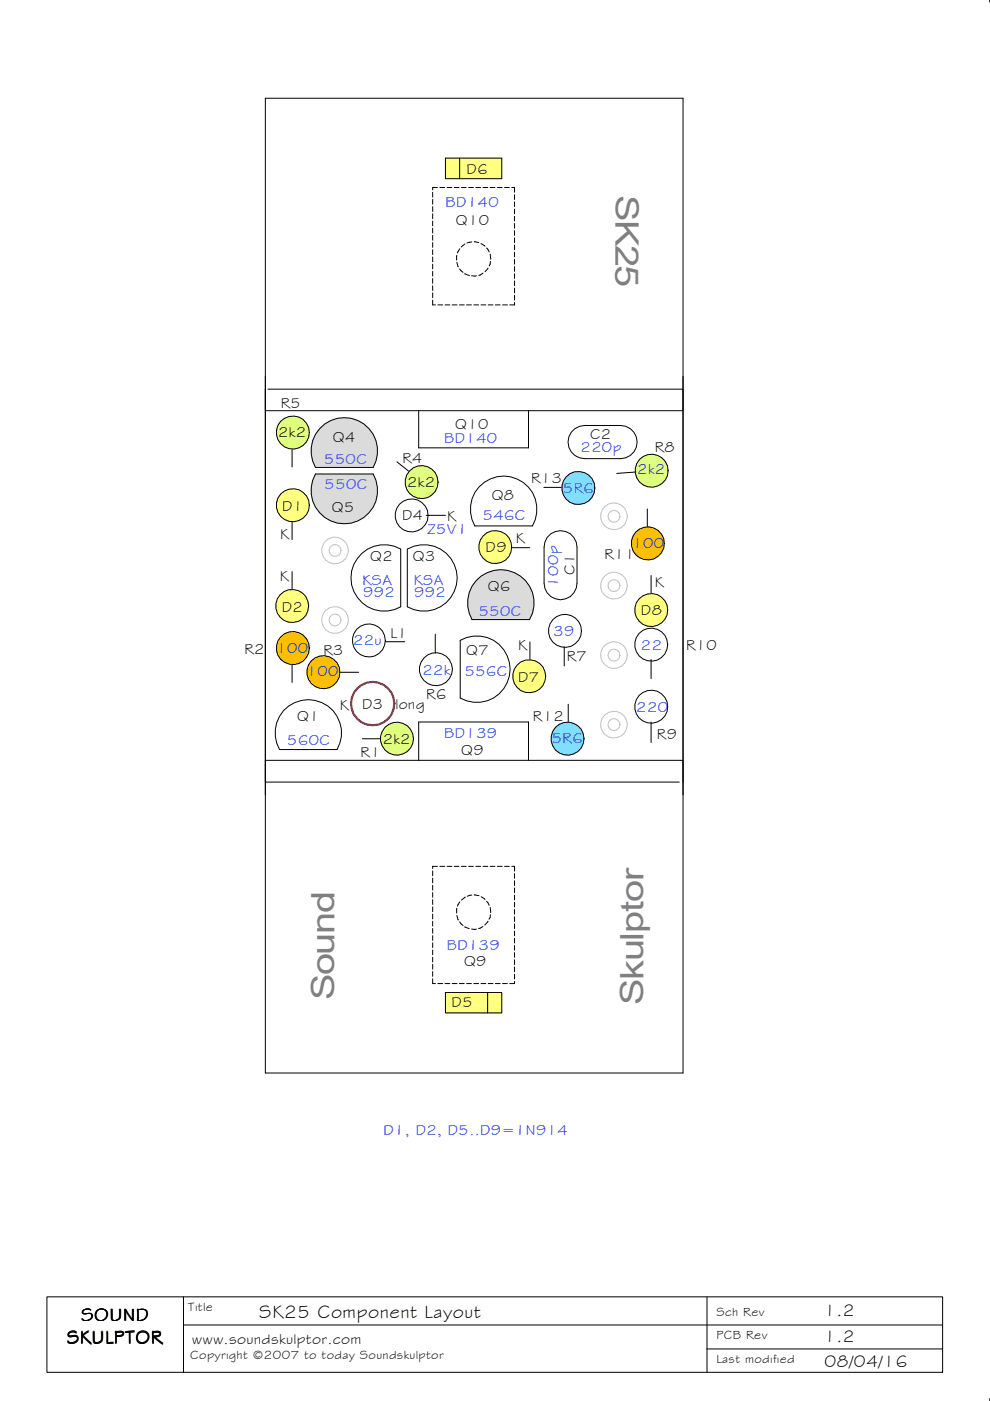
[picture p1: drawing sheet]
<svg xmlns="http://www.w3.org/2000/svg" width="210mm" height="297mm" viewBox="0 0 210 297" stroke-linecap="round" stroke-linejoin="round" font-family="sans-serif">
<path d="M209.8 0v.4M209.8 296.5v.5" fill="none" stroke="#000" stroke-width=".21"/>
<circle cx="138.2" cy="99.8" r="3.5" fill="#deff80"/>
<circle cx="138.2" cy="99.8" r="3.5" fill="none" stroke="#deff80" stroke-width=".21"/>
<circle cx="138.2" cy="99.8" r="3.5" fill="none" stroke="#000" stroke-width=".21"/>
<path d="M101.1 122.9a7.1 7.1 0 0 1 9.3-.7 7.1 7.1 0 0 1 1.9 9.2h-12.2a7.1 7.1 0 0 1 1-8.5z" fill-rule="evenodd" fill="#dbdbdb"/>
<path d="M101.1 122.9a7.1 7.1 0 0 1 9.3-.7 7.1 7.1 0 0 1 1.9 9.2h-12.2a7.1 7.1 0 0 1 1-8.5z" fill="none" stroke="#dbdbdb" stroke-width=".21"/>
<path d="M66.9 100.5h12.2a7.1 7.1 0 0 1-5.4 10.5 6.7 6.7 0 0 1-4.4-1 7 7 0 0 1-2.4-9.5z" fill-rule="evenodd" fill="#dbdbdb"/>
<path d="M66.9 100.5h12.2a7.1 7.1 0 0 1-5.4 10.5 6.7 6.7 0 0 1-4.4-1 7 7 0 0 1-2.4-9.5z" fill="none" stroke="#dbdbdb" stroke-width=".21"/>
<path d="M67.8 90.8a7.1 7.1 0 0 1 9.4-.9 7.1 7.1 0 0 1 1.9 9.2h-12.2a7.1 7.1 0 0 1 .9-8.3z" fill-rule="evenodd" fill="#dbdbdb"/>
<path d="M67.8 90.8a7.1 7.1 0 0 1 9.4-.9 7.1 7.1 0 0 1 1.9 9.2h-12.2a7.1 7.1 0 0 1 .9-8.3z" fill="none" stroke="#dbdbdb" stroke-width=".21"/>
<path d="M94.4 210.4h12v4.4h-12z" fill-rule="evenodd" fill="#ffff80"/>
<path d="M94.4 210.4h12v4.4h-12z" fill="none" stroke="#ffff80" stroke-width=".21"/>
<path d="M94.4 210.4h12v4.4h-12z" fill="none" stroke="#000" stroke-width=".21"/>
<path d="M94.4 33.5h12v4.4h-12z" fill-rule="evenodd" fill="#ffff80"/>
<path d="M94.4 33.5h12v4.4h-12z" fill="none" stroke="#ffff80" stroke-width=".21"/>
<g fill="none" stroke="#000" stroke-width=".21">
<path d="M56.3 20.8h88.5v206.7h-88.5zM92.8 39.8h-1.1v.5M93.3 39.8h1M94.4 33.5h12v4.4h-12zM94.8 39.8h1M96.3 39.8h1M97.5 33.5v4.4M97.8 39.8h1M99.4 39.8h1M100.9 39.8h1M102.4 39.8h1M103.9 39.8h1"/>
<path d="M105.5 39.8h1M107 39.8h1M108.5 39.8h.6v1M91.7 40.8v1M91.7 42.3v1M91.7 43.8v1M91.7 45.3v1.1M91.7 46.9v1M91.7 48.4v1M91.7 49.9v1M91.7 51.4v1.1M91.7 53v1"/>
<path d="M91.7 54.5v1M91.7 56v1M91.7 57.5v1M91.7 59.1v1M109.1 41.3v1M109.1 42.8v1M109.1 44.3v1M109.1 45.8v1.1M109.1 47.4v1M109.1 48.9v1M109.1 50.4v1M109.1 51.9v1.1"/>
<path d="M109.1 53.5v1M109.1 55v1M109.1 56.5v1M109.1 58v1.1M109.1 59.6v1M91.7 60.6v1M91.7 62.1v1M91.7 63.6v1h.6M92.8 64.6h1.1M94.4 64.6h1M95.9 64.6h1M97.4 64.6h1"/>
<path d="M98.9 64.6h1M100.5 64.6h1M102 64.6h1M103.5 64.6h1M105 64.6h1M106.6 64.6h1M109.1 61.1v1M109.1 62.6v1M109.1 64.1v.5h-1M56.3 82.5v4.6h88.5v-4.6h-88M61.9 95v4M84.2 97.9l2.7 2.2"/>
<path d="M88.8 87.1v7.9h23.3v-7.9M61.9 110.4v4M90.4 109.3h4M115.3 103.3h4.1M134.8 100.1l-4 .3M137.2 107.9v4.1M61.9 121.2v4M81.7 136.1h4.1M92.3 134.5v4M112.4 136.1v4M119.6 137.2v4M138 122v4.1"/>
<path d="M138 139.8v4.1M61.9 140.7v4M72 142.5h4M76.8 156.6h4.1M120.5 149.3v4.1M138 153.1v4.3M88.8 161.2v-8.1h23.3v8.1M144 165.8h-87.7v-4.6h88.5v4.6M91.7 184.7v1M91.7 186.2v1M91.7 187.7v1M91.7 189.2v1"/>
<path d="M91.7 190.8v1M91.7 192.3v1M91.7 193.8v1M91.7 195.3v1M91.7 196.8v1.1M91.7 198.4v1M91.7 199.9v1M92.8 183.7h-1.1v.4M93.3 183.7h1M94.8 183.7h1M96.3 183.7h1M97.8 183.7h1"/>
<path d="M99.4 183.7h1M100.9 183.7h1M102.4 183.7h1M103.9 183.7h1M105.5 183.7h1M107 183.7h1M108.5 183.7h.6v1M109.1 185.2v1M109.1 186.7v1M109.1 188.3v1M109.1 189.8v1M109.1 191.3v1"/>
<path d="M109.1 192.8v1M109.1 194.4v1M109.1 195.9v1M109.1 197.4v1M109.1 198.9v1M91.7 207.5v1h.6M91.7 201.4v1M91.7 202.9v1.1M91.7 204.5v1M91.7 206v1M92.8 208.5h1.1M94.4 208.5h1"/>
<path d="M95.9 208.5h1M97.4 208.5h1M98.9 208.5h1M100.5 208.5h1M102 208.5h1M103.4 210.4v4.4M103.5 208.5h1M105 208.5h1M106.6 208.5h1M109.1 200.4v1.1M109.1 202v1M109.1 203.5v1"/>
<path d="M109.1 205v1M109.1 206.5v1.1M109.1 208.1v.4h-1M9.9 275h190v16h-190zM38.9 275v16M149.9 275v16M38.9 280.9h160.9M149.9 286h49.9"/>
</g>
<circle cx="61.9" cy="128.5" r="3.5" fill="#ffff80"/>
<circle cx="61.9" cy="128.5" r="3.5" fill="none" stroke="#ffff80" stroke-width=".21"/>
<circle cx="61.9" cy="128.5" r="3.5" fill="none" stroke="#000" stroke-width=".21"/>
<circle cx="62.1" cy="91.7" r="3.5" fill="#deff80"/>
<circle cx="62.1" cy="91.7" r="3.5" fill="none" stroke="#deff80" stroke-width=".21"/>
<circle cx="62.1" cy="91.7" r="3.5" fill="none" stroke="#000" stroke-width=".21"/>
<circle cx="62.1" cy="107.1" r="3.5" fill="#ffff80"/>
<circle cx="62.1" cy="107.1" r="3.5" fill="none" stroke="#ffff80" stroke-width=".21"/>
<circle cx="62.1" cy="107.1" r="3.5" fill="none" stroke="#000" stroke-width=".21"/>
<circle cx="62.1" cy="137.4" r="3.5" fill="#ffbf00"/>
<circle cx="62.1" cy="137.4" r="3.5" fill="none" stroke="#ffbf00" stroke-width=".21"/>
<circle cx="62.1" cy="137.4" r="3.5" fill="none" stroke="#000" stroke-width=".21"/>
<circle cx="84.2" cy="156.6" r="3.5" fill="#deff80"/>
<circle cx="84.2" cy="156.6" r="3.5" fill="none" stroke="#deff80" stroke-width=".21"/>
<g fill="none" stroke="#000" stroke-width=".21">
<circle cx="87.3" cy="109.3" r="3.5"/>
<circle cx="78.2" cy="135.8" r="3.5"/>
<circle cx="84.2" cy="156.6" r="3.5"/>
</g>
<circle cx="89.4" cy="102.2" r="3.5" fill="#deff80"/>
<circle cx="89.4" cy="102.2" r="3.5" fill="none" stroke="#deff80" stroke-width=".21"/>
<g fill="none" stroke="#000" stroke-width=".21">
<circle cx="89.4" cy="102.2" r="3.5"/>
<circle cx="92.4" cy="141.9" r="3.5"/>
</g>
<circle cx="112.2" cy="143.4" r="3.5" fill="#ffff80"/>
<circle cx="112.2" cy="143.4" r="3.5" fill="none" stroke="#ffff80" stroke-width=".21"/>
<circle cx="112.2" cy="143.4" r="3.5" fill="none" stroke="#000" stroke-width=".21"/>
<circle cx="120.3" cy="156.6" r="3.5" fill="#80deff"/>
<circle cx="120.3" cy="156.6" r="3.5" fill="none" stroke="#80deff" stroke-width=".21"/>
<g fill="none" stroke="#000" stroke-width=".21">
<circle cx="119.8" cy="133.8" r="3.5"/>
<circle cx="120.3" cy="156.6" r="3.5"/>
</g>
<circle cx="122.6" cy="103.4" r="3.5" fill="#80deff"/>
<circle cx="122.6" cy="103.4" r="3.5" fill="none" stroke="#80deff" stroke-width=".21"/>
<circle cx="122.6" cy="103.5" r="3.5" fill="none" stroke="#000" stroke-width=".21"/>
<circle cx="137.4" cy="115.2" r="3.5" fill="#ffbf00"/>
<circle cx="137.4" cy="115.2" r="3.5" fill="none" stroke="#ffbf00" stroke-width=".21"/>
<circle cx="137.3" cy="115.2" r="3.5" fill="none" stroke="#000" stroke-width=".21"/>
<circle cx="138.1" cy="129.3" r="3.5" fill="#ffff80"/>
<circle cx="138.1" cy="129.3" r="3.5" fill="none" stroke="#ffff80" stroke-width=".21"/>
<g fill="none" stroke="#000" stroke-width=".21">
<path d="M67.8 90.9a7 7 0 0 1 9.3-1 7 7 0 0 1 2 9.2h-12.2a7 7 0 0 1 .9-8.2zM121.1 91.7l.8-.8 1-.5 1.1-.2h7.6a3.5 3.5 0 0 1 3.5 3.5 3.5 3.5 0 0 1-3.5 3.5h-7.6a3.5 3.5 0 0 1-3.2-1.9 3.5 3.5 0 0 1 .3-3.6zM66.9 100.5h12.2a7 7 0 0 1-6.1 10.5 7 7 0 0 1-6.1-10.5zM76.8 117.3a7 7 0 0 1 8.2-.9v12.3a7 7 0 0 1-9.2-2 7 7 0 0 1 1-9.4zM86.4 116.4a7.1 7.1 0 0 1 10.5 6.1 7.1 7.1 0 0 1-10.5 6.2zM101.6 103.3a7.1 7.1 0 0 1 9.3-1 7.1 7.1 0 0 1 2 9.2h-12.2a7.1 7.1 0 0 1 .9-8.2zM116 114a3.5 3.5 0 0 1 3.9-1.3 3.5 3.5 0 0 1 2.4 3.3v7.7a3.5 3.5 0 0 1-3.4 3.5 3.5 3.5 0 0 1-3.5-3.5v-7.7l.1-1.1zM97.6 135.8a7.1 7.1 0 0 1 10.6 6.1 7.1 7.1 0 0 1-10.6 6.1zM101 123.1a7 7 0 0 1 9.3-1 7 7 0 0 1 2 9.3h-12.2a7.1 7.1 0 0 1 .9-8.3zM60.1 150.7a7.1 7.1 0 0 1 9.4-1 7.1 7.1 0 0 1 2 9.2h-12.2a7.2 7.2 0 0 1 .8-8.2z"/>
<circle cx="138.1" cy="136.7" r="3.5"/>
<circle cx="138.1" cy="129.3" r="3.5"/>
<circle cx="138.1" cy="149.8" r="3.5"/>
</g>
<g fill="none" stroke="#c0c0c0" stroke-width=".21">
<circle cx="71" cy="116.7" r="1.27"/>
<circle cx="71" cy="116.7" r="2.84"/>
<circle cx="130.2" cy="109.5" r="1.27"/>
<circle cx="130.2" cy="109.4" r="2.84"/>
<circle cx="71" cy="131.5" r="2.85"/>
<circle cx="71" cy="131.4" r="1.27"/>
<circle cx="130.2" cy="124.2" r="1.27"/>
<circle cx="130.2" cy="138.9" r="1.27"/>
<circle cx="130.2" cy="124.1" r="2.84"/>
<circle cx="130.2" cy="138.9" r="2.83"/>
<circle cx="130.2" cy="153.6" r="1.27"/>
<circle cx="130.2" cy="153.6" r="2.84"/>
</g>
<circle cx="68.6" cy="142.5" r="3.5" fill="#ffbf00"/>
<circle cx="68.6" cy="142.5" r="3.5" fill="none" stroke="#ffbf00" stroke-width=".21"/>
<g fill="none" stroke="#000" stroke-width=".21">
<path d="M96.9 54.1l-.1 1.1M96.9 55.6l.3 1M97.5 57l.7 .7M97.5 52.7l-.5 .9M98.6 51.7l-.8 .7M98.6 58l.9 .4M100 58.5h1M100 51.3l-1 .2M100.5 51.3l1 .1M102 51.6l.8 .6M102.4 57.9l-.9 .5M103.2 52.6l.5 .8"/>
<path d="M103.5 56.9l-.7 .7M103.9 53.9l.1 1M104 55.4l-.1 .6-.2 .4M108.2 116.1h4.1M96.9 192.6l-.1 1M96.9 194.1l.3 1M97.5 195.5l.7 .7M97.5 191.2l-.5 .9M98.6 196.5l.9 .4M98.6 190.2l-.8 .6M100 197h1M100 189.8l-.9 .2"/>
<path d="M100.5 189.7l1.1 .2M102 190.1l.8 .6M102.4 196.4l-.9 .4M103.2 191.1l.5 .8M103.5 195.3l-.7 .8M103.9 192.4l.1 1M104 193.9l-.1 .6-.2 .4"/>
<circle cx="68.6" cy="142.5" r="3.5"/>
</g>
<circle cx="79" cy="149.2" r="4.6" fill="none" stroke="#f00" stroke-width=".47"/>
<circle cx="105" cy="116" r="3.5" fill="#ffff80"/>
<circle cx="105" cy="116" r="3.5" fill="none" stroke="#ffff80" stroke-width=".21"/>
<circle cx="105" cy="116" r="3.5" fill="none" stroke="#000" stroke-width=".21"/>
<g font-size="6.9" fill="#808080">
<text x="130.5" y="41.4" transform="rotate(90 130.5 41.4)">SK25</text>
<text x="70.9" y="212" transform="rotate(-90 70.9 212)">Sound</text>
<text x="136.4" y="213" transform="rotate(-90 136.4 213)">Skulptor</text>
</g>
<g font-size="3.9">
<text x="17.3" y="280.1">SOUND</text>
<text x="54.9" y="279.5">SK25 Component Layout</text>
<text x="14.2" y="284.8">SKULPTOR</text>
</g>
<g font-size="3.7">
<text x="174.7" y="279.1">1.2</text>
<text x="174.7" y="284.6">1.2</text>
<text x="174.8" y="289.7">08/04/16</text>
</g>
<g font-size="3.1">
<text x="98.9" y="37">D6</text>
<text x="96.6" y="47.7">Q10</text>
<text x="59.5" y="86.5">R5</text>
<text x="59" y="92.7">2k2</text>
<text x="70.6" y="93.7">Q4</text>
<text x="96.5" y="90.9">Q10</text>
<text x="125.1" y="93.2">C2</text>
<text x="138.8" y="95.9">R8</text>
<text x="85.3" y="98.3">R4</text>
<text x="86.3" y="103.3">2k2</text>
<text x="104.3" y="105.9">Q8</text>
<text x="112.6" y="102.4">R13</text>
<text x="59.8" y="108.2">D1</text>
<text x="70.4" y="108.5">Q5</text>
<text x="85.3" y="110.3">D4</text>
<text x="94.8" y="110.4">K</text>
<text x="59.4" y="114.3">K</text>
<text x="78.5" y="119">Q2</text>
<text x="87.5" y="119">Q3</text>
<text x="103" y="117">D9</text>
<text x="109.4" y="115.1">K</text>
<text x="128.1" y="118.5">R11</text>
<text x="59.3" y="123.2">K</text>
<text x="103.5" y="125.3">Q6</text>
<text x="121.8" y="121.8" transform="rotate(-90 121.8 121.8)">C1</text>
<text x="138.9" y="124.4">K</text>
<text x="59.7" y="129.7">D2</text>
<text x="135.9" y="130.3">D8</text>
<text x="82.8" y="135.3">L1</text>
<text x="109.9" y="137.8">K</text>
<text x="145.5" y="137.7">R10</text>
<text x="51.8" y="138.6">R2</text>
<text x="68.6" y="138.8">R3</text>
<text x="98.8" y="138.8">Q7</text>
<text x="120.2" y="140.1">R7</text>
<text x="90.4" y="148.2">R6</text>
<text x="109.9" y="144.7">D7</text>
<text x="63" y="152.8">Q1</text>
<text x="72.1" y="150.5">K</text>
<text x="76.8" y="150.4">D3</text>
<text x="83.8" y="150.3">long</text>
<text x="113" y="152.8">R12</text>
<text x="76.5" y="160.4">R1</text>
<text x="81.2" y="157.7">2k2</text>
<text x="97.8" y="160.1">Q9</text>
<text x="139.3" y="156.7">R9</text>
<text x="98.4" y="204.9">Q9</text>
<text x="95.8" y="213.5">D5</text>
<text x="40.7" y="285">www.soundskulptor.com</text>
</g>
<g font-size="3.1" fill="#00f">
<text x="94.5" y="43.9">BD140</text>
<text x="94.2" y="94">BD140</text>
<text x="123.1" y="95.9">220p</text>
<text x="68.7" y="98.3">550C</text>
<text x="135.1" y="100.5">2k2</text>
<text x="68.8" y="103.6">550C</text>
<text x="119.4" y="104.6">5R6</text>
<text x="90.6" y="113.2">Z5V1</text>
<text x="102.4" y="110.3">546C</text>
<text x="134.1" y="116.2">100</text>
<text x="76.8" y="124">KSA</text>
<text x="87.7" y="124">KSA</text>
<text x="118.3" y="124.4" transform="rotate(-90 118.3 124.4)">100p</text>
<text x="77" y="126.5">992</text>
<text x="87.8" y="126.5">992</text>
<text x="101.5" y="130.6">550C</text>
<text x="74.9" y="136.8">22u</text>
<text x="117.3" y="134.9">39</text>
<text x="135.9" y="137.8">22</text>
<text x="58.6" y="138.5">100</text>
<text x="65" y="143.4">100</text>
<text x="89.6" y="143">22k</text>
<text x="98.6" y="143.3">556C</text>
<text x="134.9" y="151">220</text>
<text x="60.9" y="157.9">560C</text>
<text x="94.2" y="156.5">BD139</text>
<text x="117" y="157.6">5R6</text>
<text x="94.7" y="201.3">BD139</text>
<text x="81.3" y="240.7">D1, D2, D5..D9=1N914</text>
</g>
<g font-size="2.6">
<text x="39.9" y="278">Title</text>
<text x="151.9" y="278.9">Sch Rev</text>
<text x="151.9" y="283.9">PCB Rev</text>
<text x="40.3" y="288.2">Copyright ©2007 to today Soundskulptor</text>
<text x="151.9" y="288.9">Last modified</text>
</g>
</svg>
